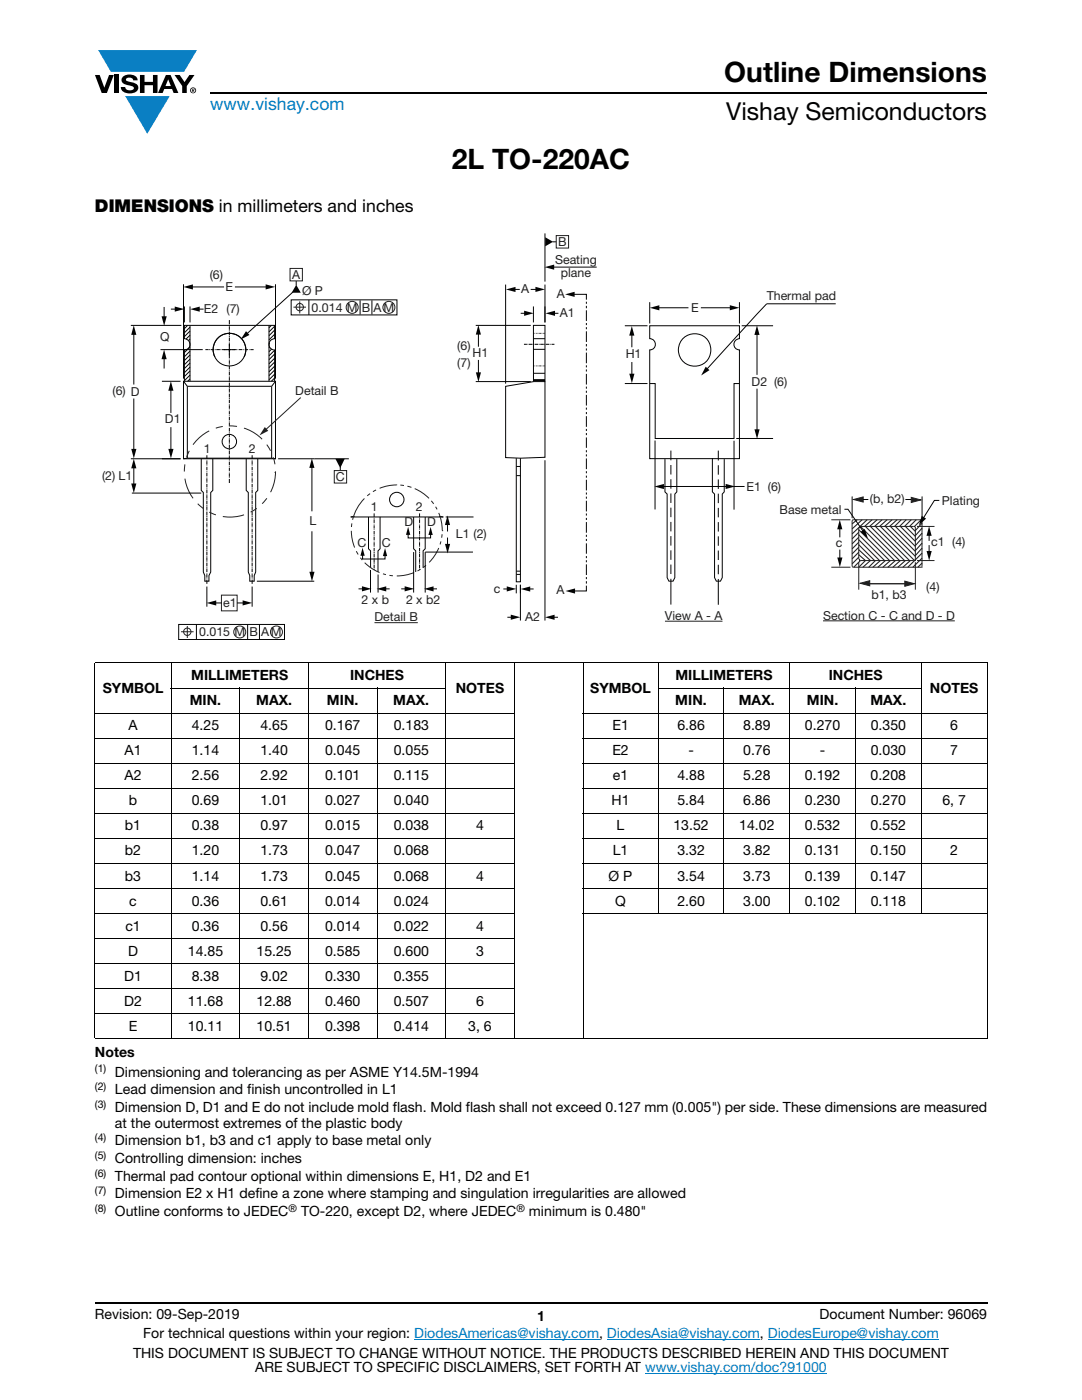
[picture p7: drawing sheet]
<svg xmlns="http://www.w3.org/2000/svg" width="216mm" height="279mm" viewBox="0 0 216 279" stroke-linecap="round" stroke-linejoin="round" font-family="sans-serif">
<g fill="#0a7fc3">
<path d="M19.6 10h19.7l-2.6 4.3h-1.1h-13.5z"/>
<path d="M25 19.2h8.9l-4.5 7.5z"/>
</g>
<g fill="#000">
<path d="M18.9 15h1l.9 2.5 1-2.5h.9l-1.4 3.6h-1zM22.9 15h.9v3.6h-.9zM24.6 15.3a2.1 2.1 0 0 1 2.8 .3l.1 .4h-.9a.79 .79 0 0 0-.7-.5 .79 .79 0 0 0-.8 .4l.3 .3 1 .2a1.08 1.08 0 0 1 1.2 1 1.08 1.08 0 0 1-1.1 1.2 1.73 1.73 0 0 1-2.4-1.2h.9a.96 .96 0 0 0 .8 .6 .96 .96 0 0 0 .9-.4 1.31 1.31 0 0 0-1.2-.6 1.03 1.03 0 0 1-1.1-.6 1.03 1.03 0 0 1 .2-1.1zM27.9 15h.9v1.3h1.7v-1.3h.9v3.6h-.9v-1.6h-1.7v1.6h-.9zM34.8 15h1.1l.9 1.4 1-1.4h1l-1.5 2.2v1.4h-.9v-1.4z"/>
<path d="M33.6 15.9l.5 1.3h-1.1zM33.1 15l-1.6 3.6h1l.3-.8h1.5l.3 .8h1l-1.6-3.6z"/>
<path d="M38.4 17.8h.2v.2h-.2zM38.3 17.7v.7h.1v-.3l.4 .3-.2-.3 .2-.2-.1-.2z"/>
<path d="M38.1 18a.46 .46 0 0 1 .9 0 .46 .46 0 0 1-.9 0zM37.9 18a.6 .6 0 0 0 1.2 0 .6 .6 0 0 0-1.2 0z"/>
</g>
<path d="M42 18.6h155M18.9 260h178.1" fill="none" stroke="#000" stroke-width=".36"/>
<path d="M82.6 267.3h36.9M121.1 267.3h30.5M128.7 274h36.3M153.2 267.3h34.1" fill="none" stroke="#007ec4" stroke-width=".2"/>
<g fill="none" stroke="#000" stroke-width=".2">
<path d="M18.9 132.3h178.1M18.9 132.4v74.8M34.1 137.3h54.9M34.2 132.2v75.2M47.9 137.2v70.2M61.6 132.2v75.2M75.2 137.2v70.2M88.9 132.2v75.2M102.6 132.2v75.2M116.3 132.2v75.2M131.3 137.3h52.6M131.4 132.2v50.2"/>
<path d="M144.5 137.2v45.2M157.6 132.2v50.2M170.7 137.2v45.2M183.8 132.2v50.2M197 132.4v74.8M18.9 142.3h83.8M18.9 147.3h83.8M18.9 152.3h83.8M18.9 157.3h83.8M116.2 142.3h80.8M116.2 147.3h80.8M116.2 152.3h80.8"/>
<path d="M116.2 157.3h80.8M18.9 162.3h83.8M18.9 167.3h83.8M18.9 172.3h83.8M18.9 177.3h83.8M116.2 162.3h80.8M116.2 167.3h80.8M116.2 172.3h80.8M116.2 177.3h80.8M18.9 182.3h83.8M18.9 187.3h83.8M18.9 192.3h83.8"/>
<path d="M18.9 197.3h83.8M116.2 182.3h80.8M18.9 202.3h83.8M18.9 207.3h178.1"/>
</g>
<path d="M20.4 46.6h175.1v81.1h-175.1z" fill="#fff"/>
<path d="M59.1 56.1v.9M62.7 91.6h6.9" fill="none" stroke="#020303" stroke-width=".2"/>
<path d="M66.9 91.6h1.9l-.9 1.8z" fill="#020303"/>
<g fill="none" stroke="#020303" stroke-width=".2">
<path d="M110.2 53.3h8.9M110.2 48.3h.8M45.8 63.9v.8M45.8 64.8v.2M45.8 65.1v.7M45.8 65.9v.2M45.8 66.2v.7M45.8 67.1v.1M45.8 67.4v.7M45.8 68.2v.2M45.8 68.5v.7M45.8 69.4v.1"/>
<path d="M45.8 69.6v.7M45.8 70.5v.1M45.8 70.7v.8M45.8 71.6v.1M45.8 71.9v.7M45.8 72.7v.1M45.8 73v.7M45.8 73.8v.2M45.8 74.1v.8M45.8 75v.1M45.8 75.3v.7M45.8 76.1v.2"/>
<path d="M45.8 76.4v.7M45.8 77.2v.2M45.8 77.5v.7M45.8 78.3v.2M45.8 78.6v.7M45.8 79.5v.1M45.8 79.8v.7M48.5 69.8h.2M48.8 69.8h.7M49.7 69.8h.1M50 69.8h.6M100.9 77.1l5.6-.9h2.2v15.1l-4.9 .1-2.9-.1z"/>
<path d="M106.4 75.9h2.3M106.4 74.5h2.3M106.4 76.2v-11.3h2.3v11.3M41.3 90.8v.8M41.3 91.8v.1M41.3 92v.7M41.3 92.9v.1M41.3 93.2v.7M41.3 94v.2M41.3 94.3v.7M41.3 95.2v.1M41.3 95.5v.7"/>
<path d="M41.3 96.3v.1M41.3 96.6v.7M41.3 97.4v.1M41.3 97.7v.7M41.3 98.5v.2M41.3 98.8v.7M41.3 99.6v.2M41.3 99.9v.7M45.8 80.6v.2M45.8 80.9v.7M45.8 81.8v.1M45.8 82.1v.6"/>
<path d="M45.8 82.9v.1M45.8 83.2v.7M45.8 84v.1M45.8 84.3v.7M45.8 85.1v.1M45.8 85.4v.7M45.8 86.2v.2M45.8 86.5v.7M45.8 87.4v.1M45.8 87.7v.7M45.8 88.5v.2M45.8 88.8v.7"/>
<path d="M45.8 89.6v.2M45.8 89.9v.7M45.8 90.7v.2M45.8 91v.7M45.8 91.9v.1M45.8 92.1v.8M45.8 93v.2M45.8 93.3v.7M45.8 94.2v.1M45.8 94.4v.8M45.8 95.3v.1M45.8 95.6v.8"/>
<path d="M49.1 91.6v6.3l.4 .4v15.9l.3 .7v1.1h.9v-1.1l.3-.7v-15.9l.4-.4v-6.3M50.3 90.8v.8M50.3 91.8v.1M50.3 92v.7M50.3 92.9v.1M50.3 93.2v.7M50.3 94v.2M50.3 94.3v.7M50.3 95.2v.1M50.3 95.5v.7M50.3 96.3v.1M50.3 96.6v.7"/>
<path d="M50.3 97.4v.1M50.3 97.7v.7M50.3 98.5v.2M50.3 98.8v.7M50.3 99.6v.2M50.3 99.9v.7M67.9 93.2v.7M103 91.4v24.7h.8v-24.7M103 93.1h.8M103 94.9h.8M41.3 100.8v.1M41.3 101.1v.7"/>
<path d="M41.3 101.9v.2M41.3 102.2v.7M41.3 103v.2M41.3 103.3v.7M41.3 104.2v.1M41.3 104.4v.7M41.3 105.3v.1M41.3 105.6v.7M41.3 106.4v.1M41.3 106.7v.7M41.3 107.6v.1M41.3 107.8v.8"/>
<path d="M41.3 108.7v.1M41.3 109v.7M41.3 109.8v.2M41.3 110.1v.7M41.3 110.9v.2M41.3 111.2v.7M41.3 112v.2M41.3 112.3v.7M41.3 113.2v.1M41.3 113.5v.7M41.3 114.3v.2M41.3 114.6v.7"/>
<path d="M41.3 115.5v.1M41.3 115.7v.8M50.3 100.8v.1M50.3 101.1v.7M50.3 101.9v.2M50.3 102.2v.7M50.3 103v.2M50.3 103.3v.7M50.3 104.2v.1M50.3 104.4v.7M50.3 105.3v.1M50.3 105.6v.7"/>
<path d="M50.3 106.4v.1M50.3 106.7v.7M50.3 107.6v.1M50.3 107.8v.8M50.3 108.7v.1M50.3 109v.7M50.3 109.8v.2M50.3 110.1v.7M50.3 110.9v.2M50.3 111.2v.7M50.3 112v.2M50.3 112.3v.7"/>
<path d="M50.3 113.2v.1M50.3 113.5v.7M50.3 114.3v.2M50.3 114.6v.7M50.3 115.5v.1M50.3 115.7v.8M103 114.6h.8M103 114h.8"/>
</g>
<path d="M108.7 53.3l1.9-.5v1z" fill="#020303"/>
<g fill="none" stroke="#020303" stroke-width=".2">
<path d="M108.7 46.6v9.6M36.8 76.1v-6.3a1.12 1.12 0 0 0 1.1-1.1 1.12 1.12 0 0 0-1.1-1.1v-2.7h18v2.7a1.12 1.12 0 0 0-1.1 1.1 1.12 1.12 0 0 0 1.1 1.1v6.3M37.9 64.9v11.2M37.9 61.2v3.1M39.5 61.7h1.1M41 69.8h.6M41.8 69.8h.1M42 69.8h.8M42.9 71.3a3.3 3.3 0 0 1 2.9-4.8 3.3 3.3 0 0 1 2.9 4.8M42.9 69.8h.1M43.2 69.8h.7M44 69.8h.2"/>
<path d="M44.3 69.8h.7M45.2 69.8h.1M45.4 69.8h.7M46.3 69.8h.1M46.5 69.8h.7M47.4 69.8h.1M47.7 69.8h.7M53.7 64.9v11.2M104.6 68.7h.5M105.3 68.7h.1M105.6 68.7h.7M106.4 68.7h.2"/>
<path d="M106.4 69.7h2.3M106.4 67.6h2.3M106.4 66.5h.2M106.4 73h.2M106.7 68.7h.7M106.7 66.5h.1M106.7 73h.1M107 66.5h.1M107 73h.1M107.3 66.5h.1M107.3 73h.1M107.5 68.7h.2"/>
<path d="M107.5 66.5h.2M107.5 73h.2M107.8 68.7h.7M107.8 66.5h.2M107.8 73h.2M108.1 66.5h.1M108.1 73h.1M108.4 66.5h.1M108.4 73h.1M108.6 68.7h.2M108.6 66.5h.1M108.6 73h.1"/>
<path d="M108.9 68.7h.7M109.8 68.7h.1M110 68.7h.6M42.5 91.5v6.4l-.5 .4v15.9l-.3 .7v1.1h-.8v-1.1l-.3-.7v-15.9l-.4-.4v-6.3M54.8 94.3h.1"/>
<circle cx="45.8" cy="69.8" r="3.3"/>
</g>
<path d="M37.9 61.7l2-.5v1z" fill="#020303"/>
<path d="M34.1 61.7h1.1" fill="none" stroke="#020303" stroke-width=".2"/>
<path d="M34.9 61.2l1.9 .5-1.9 .5z" fill="#020303"/>
<g fill="none" stroke="#020303" stroke-width=".2">
<path d="M36.8 61.2v3.1M37.4 64.9l-.6 .7M37.9 68.5h.1M37.9 75.6l-.5 .5M37.9 74.9l-1.1 1.1M37.9 74l-1.1 1.1M37.9 73.3l-1.1 1.1M37.9 72.4l-1.1 1.2M37.9 71.7l-1.1 1.1M37.9 70.8l-1.1 1.2M37.9 70.1l-1.1 1.1M37.9 69.2l-1.1 1.2"/>
<path d="M37.9 67.7l-.3 .2M37.9 66.9l-.8 .8M37.9 66.1l-1.1 1.1M37.9 65.3l-1.1 1.1M53.7 68.6h.1M53.8 69.2l-.1 .2M54.1 64.9l-.4 .5M54.2 69.7l-.5 .5M54.8 75.4l-.7 .7M54.8 74.7l-1.1 1.1M54.8 73.8l-1.1 1.2M54.8 73.1l-1.1 1.1"/>
<path d="M54.8 72.3l-1.1 1.1M54.8 71.5l-1.1 1.1M54.8 70.7l-1.1 1.1M54.8 69.9l-1.1 1.1M54.8 66.7l-1.1 1.1M54.8 65.9l-1.1 1.1M54.8 65.1l-1.1 1.1M54.8 67.5l-.1 .1M95.5 66.4v2.8M26.1 91.6h9.9M26.7 89.9h.1"/>
</g>
<path d="M95.5 64.9l.5 1.9h-1.1z" fill="#020303"/>
<path d="M95.5 71.8v2.9" fill="none" stroke="#020303" stroke-width=".2"/>
<path d="M95 74.3h1l-.5 1.9z" fill="#020303"/>
<g fill="none" stroke="#020303" stroke-width=".2">
<path d="M100.9 56.8v19.8M108.7 56.8v7.5M32.3 76.1h3.7M44.6 69.8h2.3M45.8 68.7v2.2M94.9 64.9h11M94.9 76.2h11M106.4 61.2v3.1M32.3 91.6h3.7M108.7 91.9v31.9M41.3 117.1v4M50.3 117.1v4"/>
<path d="M103 116.7v1.7M103.8 116.7v7.1M117 116.9v1h-2.6"/>
</g>
<path d="M112.8 117.9l1.9-.5v1.1z" fill="#020303"/>
<g fill="none" stroke="#020303" stroke-width=".2">
<path d="M114.3 58.7h2.7v1.1M117 60.2v.4M117 61v.5M117 61.9v2.2M117 64.5v.4M117 65.3v.4M117 66.1v2.1M117 68.7v.4M117 69.5v.5M117 70.4v2.1M117 72.9v.4M117 73.7v.4"/>
<path d="M117 74.6v2.1M117 77.2v.4M117 78v.4M117 78.8v2.1M117 81.3v.5M117 82.2v.4M117 83.1v2.1M117 85.6v.4M117 86.4v.4M117 87.3v2.1M117 89.8v.5M117 90.7v.4"/>
<path d="M117 91.5v2.1M117 94v.5M117 94.9v.4M117 95.7v2.2M117 98.3v.4M117 99.1v.4M117 99.9v2.2M117 102.5v.4M117 103.4v.4M117 104.2v2.1M117 106.7v.4M117 107.6v.4"/>
<path d="M117 108.4v2.1M117 111v.4M117 111.8v.4M117 112.6v2.2M117 115.2v.4M117 116v.5"/>
</g>
<path d="M112.7 58.7l2-.5v1.1z" fill="#020303"/>
<g fill="none" stroke="#020303" stroke-width=".2">
<path d="M26.7 79.5v10.4M32 69.8h8.5M36.6 76.1h18.4v15.5h-18.4zM36.6 76.1l.8 1M37.4 77.1h16.8M37.4 77.1v14.3M54.2 77.1v14.3M55 76.1l-.8 1M37.4 91.4l-.8 .2M37.4 91.4h16.8M54.2 91.4l.8 .2M55.5 91.6h7.2"/>
<path d="M51.3 116h11.4"/>
</g>
<path d="M26.2 89.6h1l-.5 1.9z" fill="#020303"/>
<path d="M46.9 57.3h6.5M26.1 64.9h10.1" fill="none" stroke="#020303" stroke-width=".2"/>
<path d="M53 56.7l1.9 .6-1.9 .5z" fill="#020303"/>
<path d="M38.1 57.3h6.6" fill="none" stroke="#020303" stroke-width=".2"/>
<path d="M36.6 57.3l1.9-.5v1z" fill="#020303"/>
<path d="M36.6 56.7v18.9M55 56.7v18.9M32.7 61.3v2.2" fill="none" stroke="#020303" stroke-width=".2"/>
<path d="M32.2 63.1h1.1l-.5 1.9z" fill="#020303"/>
<path d="M32.7 71.3v2.2" fill="none" stroke="#020303" stroke-width=".2"/>
<path d="M32.7 69.8l.6 1.9h-1.1z" fill="#020303"/>
<path d="M57.9 53.6h2.4v2.5h-2.4zM111 47h2.5v2.5h-2.5zM66.7 93.9h2.5v2.5h-2.5z" fill="none" stroke="#231f20" stroke-width=".2"/>
<path d="M62.2 106v8.5" fill="none" stroke="#020303" stroke-width=".2"/>
<path d="M61.7 114.1h1.1l-.6 1.9z" fill="#020303"/>
<path d="M62.2 93v9" fill="none" stroke="#020303" stroke-width=".2"/>
<path d="M62.2 91.5l.5 1.9h-1z" fill="#020303"/>
<path d="M44.2 118.8h3.1v3.1h-3.1z" fill="none" stroke="#231f20" stroke-width=".2"/>
<path d="M42.8 120.3h1.5" fill="none" stroke="#020303" stroke-width=".2"/>
<path d="M41.2 120.3l1.9-.5v1z" fill="#020303"/>
<path d="M47.3 120.3h1.5" fill="none" stroke="#020303" stroke-width=".2"/>
<path d="M48.4 119.8l1.9 .5-1.9 .5z" fill="#020303"/>
<path d="M26.7 66.5v10.2" fill="none" stroke="#020303" stroke-width=".2"/>
<path d="M26.7 64.9l.5 1.9h-1z" fill="#020303"/>
<path d="M34.1 85.2v4.7" fill="none" stroke="#020303" stroke-width=".2"/>
<path d="M33.6 89.6h1l-.5 1.9z" fill="#020303"/>
<path d="M34.1 77.6v4.8" fill="none" stroke="#020303" stroke-width=".2"/>
<path d="M34.1 76.1l.5 1.9h-1z" fill="#020303"/>
<g fill="#020303">
<path d="M59.1 56.8l.9 1.6h-1.8z"/>
<path d="M108.8 47.3l1.6 1-1.6 .9z"/>
</g>
<path d="M58.5 58.3l-9.3 8.4" fill="none" stroke="#020303" stroke-width=".2"/>
<path d="M49.1 66.1l.7 .7-1.8 1z" fill="#020303"/>
<path d="M58.1 59.8h21.1v3.1h-21.1zM61.6 59.8v3.1M71.9 59.9v2.8M74.2 59.9v2.8M100.4 117.5h1.1M35.7 124.6h21.1v3h-21.1zM39.2 124.6v3M49.4 124.7v2.8M51.8 124.7v2.8" fill="none" stroke="#020303" stroke-width=".2"/>
<g fill="none" stroke="#231f20" stroke-width=".2">
<path d="M58.6 61.3h2.5M59.8 60.2v2.3M36.1 126.1h2.5M37.4 124.9v2.4"/>
<circle cx="59.8" cy="61.3" r=".74"/>
<circle cx="70.3" cy="61.3" r="1.2"/>
<circle cx="77.6" cy="61.3" r="1.2"/>
<circle cx="37.4" cy="126.1" r=".74"/>
<circle cx="47.8" cy="126.1" r="1.2"/>
<circle cx="55.2" cy="126.1" r="1.2"/>
</g>
<path d="M101.1 117l1.9 .5-1.9 .5z" fill="#020303"/>
<path d="M105.4 117.5h1.1" fill="none" stroke="#020303" stroke-width=".2"/>
<path d="M103.9 117.5l1.9-.5v1.1z" fill="#020303"/>
<path d="M101.2 123.2h1.1" fill="none" stroke="#020303" stroke-width=".2"/>
<path d="M101.9 122.7l1.9 .5-1.9 .5z" fill="#020303"/>
<path d="M110.3 123.2h1" fill="none" stroke="#020303" stroke-width=".2"/>
<path d="M108.7 123.2l2-.5v1z" fill="#020303"/>
<path d="M103.9 62.5h1" fill="none" stroke="#020303" stroke-width=".2"/>
<path d="M104.6 62l1.9 .5-1.9 .5z" fill="#020303"/>
<path d="M110.4 62.5h1" fill="none" stroke="#020303" stroke-width=".2"/>
<path d="M108.8 62.5l1.9-.5v1z" fill="#020303"/>
<path d="M105.9 57.8h1.3" fill="none" stroke="#020303" stroke-width=".2"/>
<path d="M106.8 57.2l2 .6-2 .5z" fill="#020303"/>
<path d="M102.5 57.8h1.2" fill="none" stroke="#020303" stroke-width=".2"/>
<path d="M101 57.8l1.9-.5v1z" fill="#020303"/>
<g fill="none" stroke="#020303" stroke-width=".2">
<path d="M129.6 65h17.9v2.6a1.12 1.12 0 0 0-1.1 1.1 1.12 1.12 0 0 0 1.1 1.1v21.7h-17.9v-21.7a1.12 1.12 0 0 0 1.2-1.1 1.12 1.12 0 0 0-1.2-1.1zM153 60.6l-12.1 13.2M132.7 91.6v6.6l.4 .4v16.7l.4 .7h.8l.4-.7v-16.7l.3-.4v-6.6"/>
<circle cx="138.6" cy="69.8" r="3.2"/>
</g>
<path d="M140.8 73.2l.8 .7-1.7 1z" fill="#020303"/>
<path d="M124.7 76.5h4.5M124.7 65h4.5M129.6 60.3v4.3M147.5 60.3v4.3M148 65h6.3M132.1 97.1h13M146.4 97.1h2.2M146.9 87.5h7.4" fill="none" stroke="#020303" stroke-width=".2"/>
<g fill="#020303">
<path d="M144.8 96.6l1.9 .5-1.9 .5z"/>
<path d="M130.6 97.1l1.9-.5v1z"/>
</g>
<g fill="none" stroke="#020303" stroke-width=".2">
<path d="M151.1 77.6v8.4M130.7 87.9v13.8M133.9 89.9v2M133.9 92.8v1.9M133.9 95.6v1.9M133.9 98.5v1.9M142.1 91.4v6.8l.5 .4v16.7l.3 .7h.9l.3-.7v-16.7l.4-.4v-6.6M143.3 89.9v2M143.3 92.8v1.9M143.3 95.7v1.9M143.3 98.5v1.9M146.5 88v13.7"/>
<path d="M133.9 101.3v1.9M133.9 104.2v1.8M133.9 107v1.9M133.9 109.8v1.9M133.9 112.7v1.9M133.9 115.5v5.2M143.3 101.4v1.8M143.3 104.2v1.9M143.3 107v1.9M143.3 109.9v1.9M143.3 112.7v1.9M143.3 115.5v5.2"/>
</g>
<path d="M132.7 124h11.5z" fill="none" stroke="#231f20" stroke-width=".2"/>
<path d="M150.5 85.7h1.1l-.5 1.9z" fill="#020303"/>
<path d="M151.1 66.5v8.3" fill="none" stroke="#020303" stroke-width=".2"/>
<path d="M151 64.9l.6 1.9h-1.1z" fill="#020303"/>
<path d="M126.1 72.2v2.7" fill="none" stroke="#020303" stroke-width=".2"/>
<path d="M125.6 74.6h1l-.5 1.9z" fill="#020303"/>
<path d="M126.1 66.6v2.7" fill="none" stroke="#020303" stroke-width=".2"/>
<path d="M126.1 65.1l.5 1.9h-1z" fill="#020303"/>
<path d="M139.8 61.4h6.2" fill="none" stroke="#020303" stroke-width=".2"/>
<path d="M145.6 60.9l1.9 .5-1.9 .5z" fill="#020303"/>
<path d="M131.2 61.4h6.2" fill="none" stroke="#020303" stroke-width=".2"/>
<path d="M129.6 61.4l2-.5v1z" fill="#020303"/>
<g fill="none" stroke="#020303" stroke-width=".2">
<path d="M79.2 96.7v.1M70.7 103.1l-.7 .1h18.5M73.5 103.2v6.3l.4 .4v3.4M74.7 102.5v.7M74.7 103.4v.1M74.7 103.6v.8M74.7 104.5v.2M74.7 104.8v.7M74.7 105.7v.1M74.7 106v.7M74.7 106.8v.1M74.7 107.1v.7"/>
<path d="M74.7 107.9v.1M74.7 108.2v.7M74.7 109v.2M74.7 109.3v.8M74.7 110.2v.2M74.7 110.5v.7M74.7 111.3v.2M74.7 111.6v.7M74.7 112.4v.2M74.7 112.7v.7M74.7 113.5v.2M75.8 103.2v6.3l-.4 .4v4.2"/>
<path d="M76.8 110.7v.9h-4.5v-.9M82.5 103.2v6.3l.4 .4v4.2M83.7 102.5v.7M83.7 103.4v.1M83.7 103.6v.8M83.7 104.5v.2M83.7 104.8v.7M83.7 105.7v.1M83.7 106v.7M83.7 106.8v.1M83.7 107.1v.7M83.7 107.9v.1"/>
<path d="M83.7 108.2v.7M83.7 109v.2M83.7 109.3v.8M83.7 110.2v.2M83.7 110.5v.7M83.7 111.3v.2M83.7 111.6v.7M83.7 112.4v.2M83.7 112.7v.7M83.7 113.5v.2M84.8 103.2v6.3l-.4 .4v3.3M87.6 103.1l.8 .1"/>
<path d="M88.2 105.9h.1M88.9 103.2h5.6"/>
</g>
<g fill="none" stroke="#231f20" stroke-width=".2">
<path d="M72.7 99.5l-.9 1-.7 1.2-.7 2M73.8 98.5l-.5 .5M75 97.8l-.6 .3M79.1 96.8l-1.7 .2-1.7 .4M79.9 96.8l.7 .1M81.3 97l.8 .3M82.7 97.5l1.6 .9 1.3 1.1M86.1 100l.4 .6M70.1 105.9l.2 1.8 .5 1.6M70.2 104.5l-.1 .7M71.1 110l.4 .7M71.9 111.3l.4 .5"/>
<path d="M72.8 112.3l1.3 1.1 1.6 .9M76.4 114.5l.6 .2M77.7 114.8l.7 .1M82.6 114.3l-1.6 .5-1.8 .1M83.9 113.6l-.6 .3M85 112.8l-.6 .5M86.9 101.1l.3 .6M87.5 102.4l.6 1.7 .1 1.8M87.5 109.4l-.8 1.5-1.1 1.3M88 108l-.2 .7M88.2 106.6l-.1 .7"/>
</g>
<g fill="#020303">
<path d="M76.8 109.4l.5 1.6h-.9z"/>
<path d="M72.3 109.3l.5 1.6h-.9z"/>
</g>
<path d="M85.9 106.5v.9h-4.5v-.9" fill="none" stroke="#020303" stroke-width=".2"/>
<g fill="#020303">
<path d="M81.4 105.1l.5 1.6h-.9z"/>
<path d="M85.9 105.2l.4 1.6h-.8z"/>
</g>
<path d="M71.5 117.5h1.1M73.9 113.8v4.5M75.4 114.7v3.6M82.5 110.2v8.1M94.4 110.2h-9.6v8.1" fill="none" stroke="#020303" stroke-width=".2"/>
<path d="M72.2 117l1.9 .5-1.9 .5z" fill="#020303"/>
<path d="M76.7 117.5h1.1" fill="none" stroke="#020303" stroke-width=".2"/>
<path d="M75.2 117.5l1.9-.5v1z" fill="#020303"/>
<path d="M80.1 117.5h1" fill="none" stroke="#020303" stroke-width=".2"/>
<path d="M80.7 117l2 .5-2 .5z" fill="#020303"/>
<path d="M86.2 117.5h1" fill="none" stroke="#020303" stroke-width=".2"/>
<path d="M84.6 117.5l1.9-.5v1z" fill="#020303"/>
<path d="M89.3 104.4v1.7" fill="none" stroke="#020303" stroke-width=".2"/>
<path d="M89.3 102.9l.5 1.9h-1z" fill="#020303"/>
<path d="M89.3 107.3v1.6" fill="none" stroke="#020303" stroke-width=".2"/>
<path d="M88.8 108.5h1l-.5 2z" fill="#020303"/>
<path d="M60 79.3l-7.1 6.5M74.7 124.3h8.7z" fill="none" stroke="#231f20" stroke-width=".2"/>
<circle cx="79.2" cy="99.7" r="1.44" fill="none" stroke="#020303" stroke-width=".2"/>
<circle cx="45.9" cy="94.1" r="9.1" fill="none" stroke="#231f20" stroke-width=".2" stroke-dasharray="4.3 1.4 1.4 1.4 1.4 1.4" stroke-linecap="butt"/>
<path d="M52.8 85.2l.7 .8-1.7 .9z" fill="#231f20"/>
<circle cx="45.8" cy="88.1" r="1.44" fill="none" stroke="#020303" stroke-width=".2"/>
<path d="M165.9 113.2h3.8M165.9 103.7h3.8M170.2 103.7h13.8v9.5h-13.8l-.2-.2v-9.1zM171.7 105.1h10.8l.1 .1v6.7h-11.1l-.1-.4v-6.1zM183 105.1h3.5M183 111.9h3.5" fill="none" stroke="#231f20" stroke-width=".2"/>
<path d="M171.5 111.7v.2zM171.4 110.7l1.3 1.2zM171.4 109.7l2.3 2.2zM171.4 108.7l3.1 3.2zM171.4 107.7l4.1 4.2zM171.4 106.7l5.1 5.2zM171.4 105.7l6.1 6.2zM171.7 105.1l6.8 6.8zM172.7 105.1l6.8 6.8zM173.7 105.1l6.8 6.8zM174.7 105.1l6.8 6.8zM175.7 105.1l6.8 6.8zM176.7 105.1l5.9 5.9zM177.7 105.1l4.9 4.9zM178.7 105.1l3.9 3.9zM179.7 105.1l2.9 3zM180.7 105.1l1.9 2zM181.7 105.1l.9 1zM170 104.6l1-.9zM170 105.6l2-1.9zM170 106.6l3-2.9zM170 107.6l1.4-1.4zM172.5 105.1l1.5-1.4zM170 108.5l1.4-1.3zM173.5 105.1l1.5-1.4zM170 109.5l1.4-1.3zM174.5 105.1l1.5-1.4zM170 110.5l1.4-1.3zM175.5 105.1l1.5-1.4zM170 111.5l1.4-1.3zM176.5 105.1l1.5-1.4zM170 112.5l1.4-1.3zM177.5 105.1l1.5-1.4zM171.7 111.9l-1.3 1.3zM179.8 103.7l-1.3 1.4zM172.7 111.9l-1.3 1.3zM180.8 103.7l-1.3 1.4zM172.2 113.2l1.5-1.3zM180.5 105.1l1.3-1.4zM174.7 111.9l-1.4 1.3zM181.5 105.1l1.3-1.4zM174.2 113.2l1.5-1.3zM182.5 105.1l1.3-1.4zM175.2 113.2l1.5-1.3zM184 104.4l-1.4 1.5zM176.2 113.2l1.5-1.3zM184 105.4l-1.4 1.5zM177.2 113.2l1.5-1.3zM184 106.4l-1.4 1.5zM178.2 113.2l1.5-1.3zM184 107.4l-1.4 1.5zM179.2 113.2l1.5-1.3zM184 108.4l-1.4 1.5zM184 109.4l-1.4 1.5zM180.2 113.2l1.5-1.3zM181.2 113.2l2.8-2.8zM184 111.4l-1.9 1.8zM183.1 113.2l.9-.8zM170 99.1v4.3zM184 99.1v4.3zM170.3 99.7l1.9 .5v-1zM181.8 99.3v1l1.9-.5z" fill="#231f20"/>
<g fill="none" stroke="#231f20" stroke-width=".2">
<path d="M170 99.1v4.3M170.3 99.7l1.9-.5v1zM181.8 99.3l1.9 .5-1.9 .5zM184 99.1v4.3M171 103.7l-1 .9M171.4 106.2l-1.4 1.4M171.4 107.2l-1.4 1.3M171.4 108.2l-1.4 1.3M171.4 109.2l-1.4 1.3M171.4 110.2l-1.4 1.3M171.4 111.2l-1.4 1.3M171.4 112.2v5.5"/>
<path d="M171.4 107.7l4.1 4.2M171.4 106.7l5.1 5.2M171.4 105.7l6.1 6.2M171.4 110.7l1.3 1.2-1.3 1.3M171.4 109.7l2.3 2.2-1.5 1.3M171.4 108.7l3.1 3.2M171.5 111.7v.2M171.7 111.9l-1.3 1.3M171.7 105.1l6.8 6.8M172 103.7l-2 1.9M172.7 105.1l6.8 6.8M173 103.7l-3 2.9"/>
<path d="M173.7 105.1l6.8 6.8M174 103.7l-1.5 1.4M174.7 105.1l6.8 6.8M174.7 111.9l-1.4 1.3M175 103.7l-1.5 1.4M175.7 105.1l6.8 6.8M175.7 111.9l-1.5 1.3M176 103.7l-1.5 1.4M176.7 105.1l5.9 5.9M176.7 111.9l-1.5 1.3M177 103.7l-1.5 1.4M177.7 105.1l4.9 4.9"/>
<path d="M177.7 111.9l-1.5 1.3M178 103.7l-1.5 1.4M178.7 111.9l-1.5 1.3M178.7 105.1l3.9 3.9M179 103.7l-1.5 1.4M179.7 111.9l-1.5 1.3M179.7 105.1l2.9 3M179.8 103.7l-1.3 1.4M180.7 111.9l-1.5 1.3M180.7 105.1l1.9 2M180.8 103.7l-1.3 1.4M181.7 105.1l.9 1"/>
<path d="M181.7 111.9l-1.5 1.3M181.8 103.7l-1.3 1.4M182.6 112.2v5.5M182.8 103.7l-1.3 1.4M183.8 103.7l-1.3 1.4M184 104.4l-1.4 1.5M184 105.4l-1.4 1.5M184 106.4l-1.4 1.5M184 107.4l-1.4 1.5M184 108.4l-1.4 1.5M184 109.4l-1.4 1.5M184 112.4l-.9 .8"/>
<path d="M184 111.4l-1.9 1.8M184 110.4l-2.8 2.8"/>
</g>
<path d="M180.5 116l2 .5-2 .5z" fill="#231f20"/>
<path d="M173.2 116.5h7.9M180.5 116l2 .5-2 .5z" fill="none" stroke="#231f20" stroke-width=".2"/>
<path d="M171.6 116.4l1.9-.5v1z" fill="#231f20"/>
<path d="M171.6 116.4l1.9-.5v1z" fill="none" stroke="#231f20" stroke-width=".2"/>
<path d="M173.2 116.2v.4z" fill="#231f20"/>
<path d="M164.2 123.9h26.3z" fill="none" stroke="#231f20" stroke-width=".2"/>
<path d="M185.4 106.6v1.3" fill="none" stroke="#020303" stroke-width=".2"/>
<path d="M185.4 105l.5 1.9h-1z" fill="#020303"/>
<path d="M185.4 108.8v1.5" fill="none" stroke="#020303" stroke-width=".2"/>
<path d="M184.9 110h1l-.5 1.9z" fill="#020303"/>
<path d="M167.6 105.3v1.9" fill="none" stroke="#020303" stroke-width=".2"/>
<path d="M167.6 103.7l.5 1.9h-1z" fill="#020303"/>
<path d="M167.6 109.7v1.9" fill="none" stroke="#020303" stroke-width=".2"/>
<path d="M167.1 111.3h1l-.5 1.9z" fill="#020303"/>
<path d="M168.5 101.6h.7l3.1 4.6" fill="none" stroke="#020303" stroke-width=".2"/>
<path d="M171.7 106.1l.9-.5 .6 1.9z" fill="#020303"/>
<path d="M187.4 99.9h-1l-2.2 3.6" fill="none" stroke="#020303" stroke-width=".2"/>
<path d="M183.9 103l.9 .5-1.5 1.3z" fill="#020303"/>
<path d="M129.6 76.5h1.1v11h15.8v-11h1M153 60.6h13.8M26.3 98.4h13.9M26.7 93.1v3.7M172.2 99.7h1.1M180.7 99.7h1.1" fill="none" stroke="#020303" stroke-width=".2"/>
<g fill="#020303">
<path d="M26.7 91.6l.5 1.9h-1z"/>
<path d="M26.2 96.5h1l-.5 1.9z"/>
</g>
<g font-size="5.6">
<text x="144.5" y="16.4">Outline Dimensions</text>
<text x="90.1" y="33.8">2L TO-220AC</text>
</g>
<text font-size="4.9" x="144.9" y="24">Vishay Semiconductors</text>
<text font-size="3.5" fill="#007ec4" x="42" y="21.9">www.vishay.com</text>
<text font-size="3.5" x="18.9" y="42.2">DIMENSIONS in millimeters and inches</text>
<g font-size="2.8">
<text x="38.2" y="135.7">MILLIMETERS</text>
<text x="69.9" y="135.7">INCHES</text>
<text x="134.8" y="135.7">MILLIMETERS</text>
<text x="165.4" y="135.7">INCHES</text>
<text x="20.5" y="138.2">SYMBOL</text>
<text x="37.9" y="140.7">MIN.</text>
<text x="51.1" y="140.7">MAX.</text>
<text x="65.2" y="140.7">MIN.</text>
<text x="78.5" y="140.7">MAX.</text>
<text x="91" y="138.2">NOTES</text>
<text x="117.8" y="138.2">SYMBOL</text>
<text x="134.8" y="140.7">MIN.</text>
<text x="147.4" y="140.7">MAX.</text>
<text x="161" y="140.7">MIN.</text>
<text x="173.7" y="140.7">MAX.</text>
<text x="185.6" y="138.2">NOTES</text>
<text x="25.6" y="145.7">A</text>
<text x="38.3" y="145.7">4.25</text>
<text x="52" y="145.7">4.65</text>
<text x="64.9" y="145.7">0.167</text>
<text x="78.6" y="145.7">0.183</text>
<text x="122.2" y="145.7">E1</text>
<text x="135.2" y="145.7">6.86</text>
<text x="148.3" y="145.7">8.89</text>
<text x="160.6" y="145.7">0.270</text>
<text x="173.7" y="145.7">0.350</text>
<text x="189.6" y="145.7">6</text>
<text x="24.8" y="150.7">A1</text>
<text x="24.8" y="155.7">A2</text>
<text x="38.3" y="150.7">1.14</text>
<text x="38.3" y="155.7">2.56</text>
<text x="52" y="155.7">2.92</text>
<text x="52" y="150.7">1.40</text>
<text x="64.9" y="155.7">0.101</text>
<text x="64.9" y="150.7">0.045</text>
<text x="78.6" y="155.7">0.115</text>
<text x="78.6" y="150.7">0.055</text>
<text x="122.2" y="150.7">E2</text>
<text x="122.3" y="155.7">e1</text>
<text x="135.2" y="155.7">4.88</text>
<text x="137.4" y="150.7">-</text>
<text x="148.3" y="155.7">5.28</text>
<text x="148.3" y="150.7">0.76</text>
<text x="160.6" y="155.7">0.192</text>
<text x="163.6" y="150.7">-</text>
<text x="173.7" y="155.7">0.208</text>
<text x="173.7" y="150.7">0.030</text>
<text x="189.6" y="150.7">7</text>
<text x="25.7" y="160.7">b</text>
<text x="38.3" y="160.7">0.69</text>
<text x="52" y="160.7">1.01</text>
<text x="64.9" y="160.7">0.027</text>
<text x="78.6" y="160.7">0.040</text>
<text x="122" y="160.7">H1</text>
<text x="135.2" y="160.7">5.84</text>
<text x="148.3" y="160.7">6.86</text>
<text x="160.6" y="160.7">0.230</text>
<text x="173.7" y="160.7">0.270</text>
<text x="188" y="160.7">6, 7</text>
<text x="24.9" y="165.7">b1</text>
<text x="38.3" y="165.7">0.38</text>
<text x="52" y="165.7">0.97</text>
<text x="64.9" y="165.7">0.015</text>
<text x="78.6" y="165.7">0.038</text>
<text x="95" y="165.7">4</text>
<text x="123" y="165.7">L</text>
<text x="134.4" y="165.7">13.52</text>
<text x="147.5" y="165.7">14.02</text>
<text x="160.6" y="165.7">0.532</text>
<text x="173.7" y="165.7">0.552</text>
<text x="24.9" y="170.7">b2</text>
<text x="38.3" y="170.7">1.20</text>
<text x="52" y="170.7">1.73</text>
<text x="64.9" y="170.7">0.047</text>
<text x="78.6" y="170.7">0.068</text>
<text x="122.3" y="170.7">L1</text>
<text x="135.2" y="170.7">3.32</text>
<text x="148.3" y="170.7">3.82</text>
<text x="160.6" y="170.7">0.131</text>
<text x="173.7" y="170.7">0.150</text>
<text x="189.6" y="170.7">2</text>
<text x="24.9" y="175.7">b3</text>
<text x="38.3" y="175.7">1.14</text>
<text x="52" y="175.7">1.73</text>
<text x="64.9" y="175.7">0.045</text>
<text x="78.6" y="175.7">0.068</text>
<text x="95" y="175.7">4</text>
<text x="121.4" y="175.7">Ø P</text>
<text x="135.2" y="175.7">3.54</text>
<text x="148.3" y="175.7">3.73</text>
<text x="160.6" y="175.7">0.139</text>
<text x="173.7" y="175.7">0.147</text>
<text x="25" y="185.7">c1</text>
<text x="25.8" y="180.7">c</text>
<text x="38.3" y="180.7">0.36</text>
<text x="38.3" y="185.7">0.36</text>
<text x="52" y="180.7">0.61</text>
<text x="52" y="185.7">0.56</text>
<text x="64.9" y="180.7">0.014</text>
<text x="64.9" y="185.7">0.014</text>
<text x="78.6" y="185.7">0.022</text>
<text x="78.6" y="180.7">0.024</text>
<text x="95" y="185.7">4</text>
<text x="122.8" y="180.7">Q</text>
<text x="135.2" y="180.7">2.60</text>
<text x="148.3" y="180.7">3.00</text>
<text x="160.6" y="180.7">0.102</text>
<text x="173.7" y="180.7">0.118</text>
<text x="25.6" y="190.7">D</text>
<text x="37.5" y="190.7">14.85</text>
<text x="51.2" y="190.7">15.25</text>
<text x="64.9" y="190.7">0.585</text>
<text x="78.6" y="190.7">0.600</text>
<text x="95" y="190.7">3</text>
<text x="24.8" y="195.7">D1</text>
<text x="38.3" y="195.7">8.38</text>
<text x="52" y="195.7">9.02</text>
<text x="64.9" y="195.7">0.330</text>
<text x="78.6" y="195.7">0.355</text>
<text x="24.8" y="200.7">D2</text>
<text x="37.5" y="200.7">11.68</text>
<text x="51.2" y="200.7">12.88</text>
<text x="64.9" y="200.7">0.460</text>
<text x="78.6" y="200.7">0.507</text>
<text x="95" y="200.7">6</text>
<text x="25.7" y="205.7">E</text>
<text x="37.5" y="205.7">10.11</text>
<text x="51.2" y="205.7">10.51</text>
<text x="64.9" y="205.7">0.398</text>
<text x="78.6" y="205.7">0.414</text>
<text x="93.4" y="205.7">3, 6</text>
<text x="18.9" y="211">Notes</text>
<text x="22.9" y="214.8">Dimensioning and tolerancing as per ASME Y14.5M-1994</text>
<text x="22.9" y="218.4">Lead dimension and finish uncontrolled in L1</text>
<text x="22.9" y="221.9">Dimension D, D1 and E do not include mold flash. Mold flash shall not exceed 0.127 mm (0.005&quot;) per side. These dimensions are measured</text>
<text x="22.9" y="225.1">at the outermost extremes of the plastic body</text>
<text x="22.9" y="228.6">Dimension b1, b3 and c1 apply to base metal only</text>
<text x="22.9" y="232.1">Controlling dimension: inches</text>
<text x="22.9" y="235.6">Thermal pad contour optional within dimensions E, H1, D2 and E1</text>
<text x="22.9" y="239.2">Dimension E2 x H1 define a zone where stamping and singulation irregularities are allowed</text>
<text x="22.9" y="242.7">Outline conforms to JEDEC</text>
<text x="60.1" y="242.7">TO-220, except D2, where JEDEC</text>
<text x="105.5" y="242.7">minimum is 0.480&quot;</text>
<text x="18.9" y="263.3">Revision: 09-Sep-2019</text>
<text x="107.2" y="263.6">1</text>
<text x="163.6" y="263.3">Document Number: 96069</text>
<text x="28.6" y="267.1">For technical questions within your region: DiodesAmericas@vishay.com, DiodesAsia@vishay.com, DiodesEurope@vishay.com</text>
<text x="26.5" y="271">THIS DOCUMENT IS SUBJECT TO CHANGE WITHOUT NOTICE. THE PRODUCTS DESCRIBED HEREIN AND THIS DOCUMENT</text>
<text x="50.9" y="273.8">ARE SUBJECT TO SPECIFIC DISCLAIMERS, SET FORTH AT www.vishay.com/doc?91000</text>
</g>
<g font-size="2.5" fill="#231f20">
<text x="110.7" y="52.6">Seating</text>
<text x="111.4" y="49.1">B</text>
<text x="41.9" y="55.6">(6)</text>
<text x="45" y="58">E</text>
<text x="58.3" y="55.7">A</text>
<text x="60.3" y="59">Ø P</text>
<text x="104" y="58.5">A</text>
<text x="111.1" y="59.4">A</text>
<text x="111.9" y="55.3">plane</text>
<text x="153" y="59.8">Thermal pad</text>
<text x="40.7" y="62.4">E2 (7)</text>
<text x="62.2" y="62.2">0.014 M</text>
<text x="72.2" y="62.2">B</text>
<text x="74.5" y="62.2">AM</text>
<text x="111.7" y="63.2">A1</text>
<text x="137.9" y="62.2">E</text>
<text x="32" y="68">Q</text>
<text x="91.2" y="69.8">(6)</text>
<text x="94.3" y="71.3">H1</text>
<text x="124.9" y="71.4">H1</text>
<text x="91.2" y="73.3">(7)</text>
<text x="150" y="77">D2 (6)</text>
<text x="22.5" y="78.7">(6) D</text>
<text x="58.9" y="78.8">Detail B</text>
<text x="32.9" y="84.5">D1</text>
<text x="20.4" y="95.8">(2) L1</text>
<text x="40.6" y="90.4">1</text>
<text x="49.7" y="90.4">2</text>
<text x="67" y="96">C</text>
<text x="74" y="102">1</text>
<text x="83" y="102">2</text>
<text x="149" y="97.9">E1 (6)</text>
<text x="173.6" y="100.3">(b, b2)</text>
<text x="188" y="100.7">Plating</text>
<text x="61.8" y="104.7">L</text>
<text x="80.7" y="105">D</text>
<text x="85.3" y="105">D</text>
<text x="91" y="107.5">L1 (2)</text>
<text x="155.6" y="102.5">Base metal</text>
<text x="71.4" y="109.2">C</text>
<text x="76.2" y="109.2">C</text>
<text x="166.8" y="109.1">c</text>
<text x="185.8" y="109">c1 (4)</text>
<text x="98.5" y="118.3">c</text>
<text x="111" y="118.6">A</text>
<text x="173.9" y="119.6">b1, b3</text>
<text x="184.8" y="117.9">(4)</text>
<text x="44.5" y="121.1">e1</text>
<text x="72.1" y="120.5">2 x b</text>
<text x="74.7" y="124">Detail B</text>
<text x="81" y="120.5">2 x b2</text>
<text x="104.8" y="123.9">A2</text>
<text x="132.7" y="123.7">View A - A</text>
<text x="164.2" y="123.7">Section C - C and D - D</text>
<text x="39.8" y="127">0.015 M</text>
<text x="49.8" y="127">B</text>
<text x="52.1" y="127">AM</text>
</g>
<g font-size="2.1">
<text x="18.9" y="214">(1)</text>
<text x="18.9" y="217.5">(2)</text>
<text x="18.9" y="221">(3)</text>
<text x="18.9" y="227.8">(4)</text>
<text x="18.9" y="231.3">(5)</text>
<text x="18.9" y="234.8">(6)</text>
<text x="18.9" y="238.3">(7)</text>
<text x="18.9" y="241.9">(8)</text>
<text x="57.6" y="241.9">®</text>
<text x="103.1" y="241.9">®</text>
</g>
</svg>
